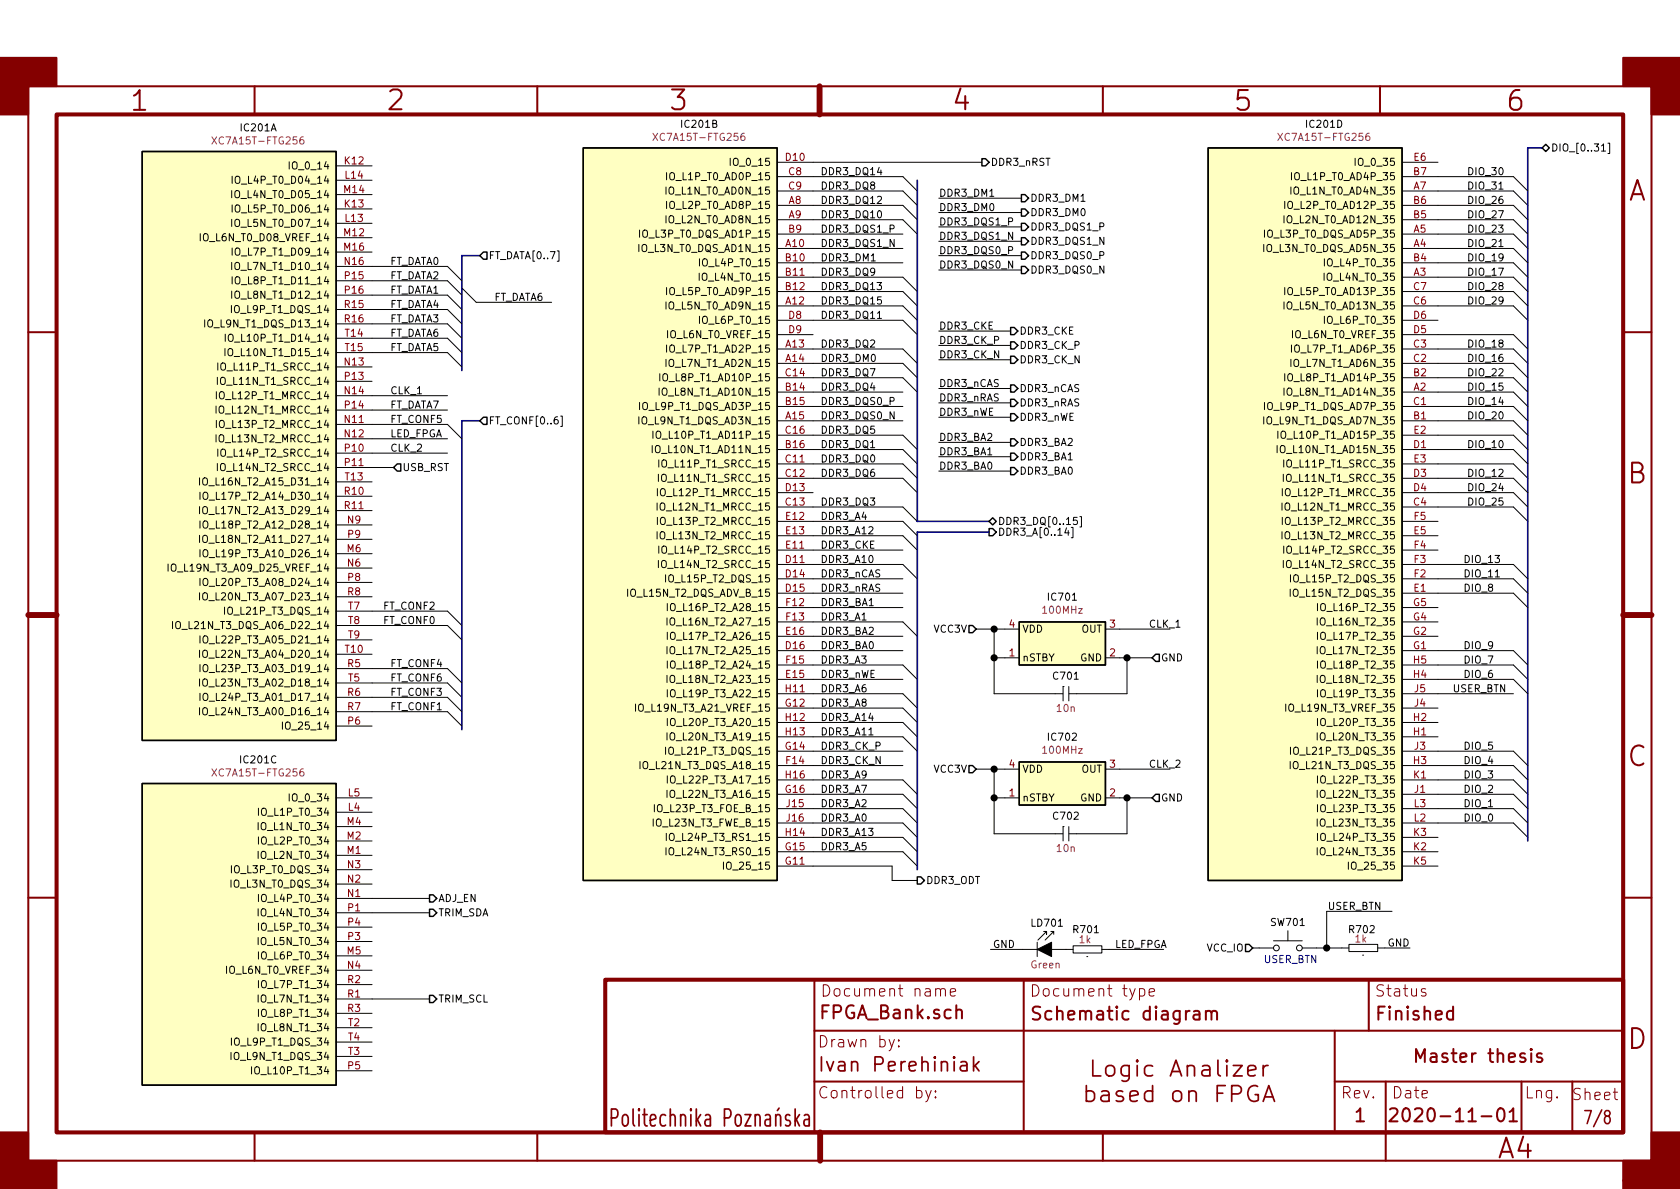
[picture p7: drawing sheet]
<svg xmlns="http://www.w3.org/2000/svg" width="297mm" height="210mm" viewBox="0 0 297 210" stroke-linecap="round" stroke-linejoin="round" font-family="sans-serif">
<g fill="none" stroke="#840000" stroke-width=".36">
<path d="M5 15.3h287v190h-287zM45 15.3v4.9M95 15.3v4.9M145 15.3v4.9M195 15.3v4.9M244 15.3v4.9M5 58.7h5M287 58.7h5M5 108.8h5M287 108.8h5M5 158.7h5M287 158.7h5"/>
<path d="M144 173.2v27M169.1 178.8a.57 .57 0 0 1 1 .1v1.2M181 173.2v27M211.1 178.9l.2-.1 .7 .1 .1 1.4M212.1 179.3l-.8 .1a.46 .46 0 0 0-.3 .5 .46 .46 0 0 0 .3 .4h.6l.2-.1M213.2 179a.57 .57 0 0 1 1 .1v1.2M213.2 178.8v1.5M214.2 179.1l.1-.2 .2-.1 .6 .1 .1 .2v1.2M242 173.2v9.1M256.9 178.9l-.6-.1-.5 .4 .1 .9 .4 .2 .6-.1M256.9 178v2.3M144 182.3h143"/>
<path d="M144 191.3h37M236 191.3h51M236 182.3v17.9M239.9 196.6l.6-.6v2.3M239.9 198.3h1.3M245 191.3v14M245.8 196.2l.3-.2h.5a.61 .61 0 0 1 .4 1l-1.4 1.3h1.5M250.4 187.8v-2.3l.7 1.6 .8-1.6v2.3M253 186.4l.2-.1 .7 .1 .1 1.4M254 186.8l-.8 .1a.46 .46 0 0 0-.3 .5 .46 .46 0 0 0 .3 .4l.8-.1M255.9 186.4l-.6-.1-.2 .1-.1 .2 .1 .3 .8 .2 .1 .2-.1 .4-.2 .1-.7-.1M256.6 186.3h.9"/>
<path d="M257 185.5v2l.1 .2 .4 .1M258.2 187l1.1-.2-.1-.4-.7-.1-.2 .1-.1 .2 .1 1.1 .2 .1 .7-.1M260.3 186.3v1.5M260.9 186.3a.59 .59 0 0 0-.6 .4M263.1 186.3h.9M263.5 185.5v2l.1 .2 .4 .1M264.8 186.5a.57 .57 0 0 1 1 .1v1.2M264.8 185.5v2.3M264.9 196.2a.56 .56 0 0 1 .6-.2 .56 .56 0 0 1 .4 .4 1.37 1.37 0 0 1-.4 1.9 .64 .64 0 0 1-.7-.5 1.96 1.96 0 0 1 .1-1.6zM266.8 187l1.1-.2-.1-.4-.7-.1-.2 .1-.1 .2 .1 1.1 .2 .1 .7-.1M266.9 196.6l.7-.6v2.3M266.9 198.3h1.3"/>
<path d="M269 191.3v8.9M269.6 186.4l-.5-.1-.2 .1-.1 .2 .1 .3 .7 .2 .1 .2-.1 .4-.2 .1-.6-.1M270.7 185.5l-.1 .1 .1 .1 .1-.1-.1-.1v.2M270.7 186.3v1.5M272.6 186.4l-.5-.1-.3 .1-.1 .2 .1 .3 .8 .2 .1 .2-.1 .4-.2 .1-.7-.1M278 191.3v8.9M45 200.2v5.1M95 200.2v5.1M145 200.2v5.1M195 200.2v5.1M287 208.8h5"/>
</g>
<path d="M10 20.2h277v180h-277zM107 173.2h180v27h-180z" fill="none" stroke="#840000" stroke-width=".71"/>
<path d="M144.9 15.3v4.9M5 108.8h5M287 108.8h5M145 200.2v5.1" fill="none" stroke="#840000" stroke-width="1"/>
<g fill="#840000" stroke="#840000" stroke-width=".36">
<path d="M0 10.2h10v5h-5v5h-5z"/>
<path d="M0 200.2h5v5.1h5v4.9h-10z"/>
<path d="M287 10.2h10v10h-5v-5h-5z"/>
<path d="M287 205.3h5v-5.1h5v10.1h-10z"/>
</g>
<g fill="none" stroke="#840000" stroke-width=".3">
<path d="M137.2 197.4l.2-.3h.3l.2 .2 .1 1.8M137.2 197.1v2M137.7 196l-.3 .4M139.6 197.3l-.4-.2a.54 .54 0 0 0-.3 .6 .54 .54 0 0 0 .5 .4 .55 .55 0 0 1 .4 .5 .55 .55 0 0 1-.4 .5h-.3l-.2-.1M140.6 196.1v3M140.8 198l.6 1.1M141.4 197.1l-.8 1.1M142.2 197.3l.2-.2h.4l.2 .2 .1 1.8M143.1 197.8l-.2 .2h-.5a.7 .7 0 0 0 0 1.1h.5l.2-.1M169.9 187.8l.2-.1 .7 .1 .2 .3v1.3M171 188.3l-.9 .1a.48 .48 0 0 0-.3 .5 .48 .48 0 0 0 .3 .5l.9-.2M172.1 186.9v2.5"/>
<path d="M172.4 188.4l.7 1M173.1 187.7l-1 1M192.1 193a.97 .97 0 0 1 1.4 .4v.8l-.1 .3a1.04 1.04 0 0 1-1.3 .1M192.1 192v2.8M193.2 187.5v2.8h1.4M194.8 193l.3-.1 .8 .1 .2 .3v1.5M195.7 188.7a.84 .84 0 0 1 1.4 .2v.8a.83 .83 0 0 1-.8 .6 .83 .83 0 0 1-.8-.6v-.8zM196.1 193.6l-1 .1a.55 .55 0 0 0-.3 .9l.3 .2 1-.2M198.5 193l-.7-.1-.3 .1-.1 .3 .1 .4 1 .3 .2 .2-.2 .4-.3 .2-.8-.2M199.6 188.4v2.3a.81 .81 0 0 1-1.2 .4M199.6 188.5l-.8-.1-.3 .1-.3 .4v.8l.3 .4 .3 .2 .8-.2M199.8 193.8l1.4-.2-.1-.6-.9-.1-.3 .1-.1 .3v1.1l.1 .2 .3 .2 .9-.2"/>
<path d="M201.1 187.5l-.2 .1 .2 .2 .1-.2-.1-.1v.3M201.1 188.4v1.9M203.8 188.5l-.9-.1-.3 .1-.2 .4v.8l.2 .4 .3 .2 .9-.2M203.8 193l-.9-.1-.3 .1-.2 .4v.8l.2 .4 .3 .2 .9-.2M203.8 192v2.8M206.9 190.3l1-2.8 1 2.8M207.2 189.5h1.4M207.5 193.2a.84 .84 0 0 1 1.4 .2v.8a.81 .81 0 0 1-.8 .6 .81 .81 0 0 1-.7-.6v-.8zM209.9 188.7a.77 .77 0 0 1 1.3 .1v1.5M209.9 188.4v1.9M210.2 193.2a.79 .79 0 0 1 1.3 .1v1.5M210.2 192.9v1.9"/>
<path d="M212.6 188.5l.3-.1 .9 .1 .1 .3v1.5M213.9 189.1l-.3 .1h-.7a.57 .57 0 0 0-.3 .9l.3 .2h.7l.3-.2M215.2 193.3h1M215.3 187.5v2.4l.2 .2 .3 .2M216.6 192h-1.4v2.8M216.9 187.5l-.1 .1 .1 .2 .2-.2-.2-.1v.3M216.9 188.4v1.9M217.8 193.4h1.1a.76 .76 0 0 0 .6-.7 .76 .76 0 0 0-.6-.7h-1.1v2.8M218.1 188.4h1.5l-1.5 1.9h1.5M220.6 189.4l1.4-.3-.1-.6-.8-.1-.3 .1-.2 .3v1.1l.2 .2 .3 .2 .8-.2M222.4 192.1a1.22 1.22 0 0 0-1.4 .2 1.22 1.22 0 0 0-.4 1.3 1.13 1.13 0 0 0 .6 1.1 1.13 1.13 0 0 0 1.3-.2v-.9h-.6M223.3 194.8l1-2.8 1 2.8"/>
<path d="M223.3 188.4v1.9M223.6 194h1.4M224.2 188.4a.74 .74 0 0 0-.9 .5"/>
</g>
<g fill="none" stroke="#840000" stroke-width=".18">
<path d="M166.3 175.1l.3-.3 .5 .1 .1 1.2M168 175.5l1-.2-.1-.4-.6-.1-.3 .3 .1 .9 .2 .1 .6-.1M201.5 174.9a.71 .71 0 0 1 .8 .1v1a.67 .67 0 0 1-.8 0M203.2 175.5l.9-.2-.1-.4-.5-.1-.3 .3 .1 .9 .2 .1 .5-.1M252.1 174.9a.49 .49 0 0 0-.8 .2l.1 .3 .5 .1 .2 .3v.2l-.2 .1-.6-.1M158.1 183.8l-.6 1.8-.3 .2M158.9 185h.1l-.1 .1v-.1v.1M158.9 183.9l.1 .1-.1 .1v-.2v.2M162.1 192.9a.68 .68 0 0 1 .8 .1l.1 .2-.1 .8-.3 .2-.5-.1M163.7 192.8l.5 1.4M164.6 192.8l-.6 1.8-.3 .2M165.4 194l.1 .1-.1 .1-.1-.1 .1-.1v.2"/>
<path d="M165.4 192.9l.1 .1-.1 .1-.1-.1 .1-.1v.2"/>
</g>
<g fill="#ffffc2" stroke="#ffffc2" stroke-width=".18">
<path d="M25.1 138.6h34.3v53.3h-34.3z"/>
<path d="M180.2 134.7h15.3v7.7h-15.3z"/>
<path d="M213.6 26.2h34.3v129.5h-34.3z"/>
<path d="M103.1 26.2h34.3v129.5h-34.3z"/>
<path d="M180.2 110h15.3v7.6h-15.3z"/>
<path d="M25.1 26.8h34.3v104.1h-34.3z"/>
</g>
<g fill="none" stroke="#000" stroke-width=".25">
<path d="M25.1 26.8h34.3v104.1h-34.3zM103.1 26.2h34.3v129.5h-34.3zM173.6 28.1h.6l.7 .6-.7 .6h-.6zM180.6 34.4h.6l.7 .6-.7 .7h-.6zM180.6 37h.6l.7 .6-.7 .6h-.6zM180.6 39.5h.6l.7 .6-.7 .7h-.6zM213.6 26.2h34.3v129.5h-34.3zM272.7 26.2l.6-.7 .6 .7-.6 .6zM85.5 44.6h.6v1.2h-.6l-.7-.6zM178.7 57.9h.6l.7 .6-.7 .7h-.6zM180.6 47.1h.6l.7 .6-.7 .7h-.6zM180.6 44.6h.6l.7 .6-.7 .6h-.6z"/>
<path d="M180.6 42h.6l.7 .7-.7 .6h-.6zM85.5 73.8h.6v1.3h-.6l-.7-.7zM178.7 60.4h.6l.7 .7-.7 .6h-.6zM178.7 77.6h.6l.7 .6-.7 .7h-.6zM178.7 63h.6l.7 .6-.7 .7h-.6zM178.7 70.6h.6l.7 .6-.7 .7h-.6zM178.7 68.1h.6l.7 .6-.7 .6h-.6zM178.7 73.1h.6l.7 .7-.7 .6h-.6zM69.6 82.7l.6-.7h.7v1.3h-.7zM174.9 92.2l.6-.6 .6 .6-.6 .6zM174.9 93.5h.6l.6 .6-.6 .6h-.6zM178.7 82.7h.6l.7 .6-.7 .6h-.6z"/>
<path d="M178.7 80.1h.6l.7 .7-.7 .6h-.6zM171.3 110.6h.7l.6 .6-.6 .7h-.7zM180.2 110h15.3v7.6h-15.3zM204.3 115.7h.7v1.3h-.7l-.6-.7zM25.1 138.6h34.3v53.3h-34.3zM171.3 135.4h.7l.6 .6-.6 .6h-.7zM180.2 134.7h15.3v7.7h-15.3zM75.9 158.2h.7l.6 .7-.6 .6h-.7zM162.2 155.1h.6l.6 .6-.6 .6h-.6zM204.3 140.5h.7v1.2h-.7l-.6-.6zM75.9 176h.7l.6 .7-.6 .6h-.7zM75.9 160.8h.7l.6 .6-.6 .6h-.7z"/>
<path d="M220.2 167h.7l.6 .6-.6 .7h-.7z"/>
</g>
<g fill="none" stroke="#000" stroke-width=".18">
<path d="M41 33.7v1.3M41 38.8v1.3M41 31.2v1.2M41 36.2v1.3M41.6 39l.1-.1a.42 .42 0 0 1 .6 .1 .88 .88 0 0 1-.2 1.1l-.4-.1a1.07 1.07 0 0 1-.1-1zM41.6 33.9l.1-.1a.42 .42 0 0 1 .6 .1 .88 .88 0 0 1-.2 1.1l-.4-.1a1.07 1.07 0 0 1-.1-1zM41.6 36.4a.45 .45 0 0 1 .8 0 .88 .88 0 0 1-.3 1.1h-.3a1.07 1.07 0 0 1-.2-1.1zM41.6 31.3a.45 .45 0 0 1 .8 0 .88 .88 0 0 1-.3 1.1h-.3a1.07 1.07 0 0 1-.2-1.1zM51.1 28.6v1.3M59.4 29.3h6.4M59.4 37h6.4M59.4 39.5h6.4"/>
<path d="M59.4 31.9h6.4M59.4 34.4h6.4M117.8 33.1v1.2M117.8 38.1v1.3M117.9 30.5v1.3M117.9 35.6v1.3M129.1 28v1.3M137.4 33.8h22.2l2.6 2.5M137.4 38.9h22.2l2.6 2.5M137.4 36.3h22.2l2.6 2.6M137.4 31.2h22.2l2.6 2.6M137.4 28.7h36.2"/>
<path d="M166 35h14.6M166 37.6h14.6M227 38.1v1.3M227.2 35.6v1.3M228.2 33.1v1.2M228.3 30.5v1.3M239.6 28v1.3M247.9 33.8h19.7l2.5 2.5M247.9 38.9h19.7l2.5 2.5M247.9 36.3h19.7l2.5 2.6M247.9 31.2h19.7l2.5 2.6M247.9 28.7h6.4"/>
<path d="M265 33.4h.8M283.2 26.7h.7M284.3 25.3h.3v1.8h-.3M35.4 41.3v1.3M36.2 56.6v1.2M39.8 59.1v1.3M40.4 59.3l.3-.2a.45 .45 0 0 1 .5 .4v.4l-.2 .4h-.4a.92 .92 0 0 1-.2-1zM40.9 54v1.3M41 46.4v1.3M41 51.5v1.3M41 43.9v1.2M41 48.9v1.3"/>
<path d="M41.6 46.6l.1-.1a.42 .42 0 0 1 .6 .1 .88 .88 0 0 1-.2 1.1l-.4-.1a1.07 1.07 0 0 1-.1-1zM41.6 51.7l.1-.1a.42 .42 0 0 1 .6 .1 .88 .88 0 0 1-.2 1.1l-.4-.1a1.07 1.07 0 0 1-.1-1zM41.6 44a.45 .45 0 0 1 .8 0 .88 .88 0 0 1-.3 1.1h-.3a1.07 1.07 0 0 1-.2-1.1zM41.6 49.1a.45 .45 0 0 1 .8 0 .88 .88 0 0 1-.3 1.1h-.3a1.07 1.07 0 0 1-.2-1.1zM59.4 42h6.4M59.4 44.6h6.4M59.4 47.1h19.7l2.6 2.6M59.4 49.7h19.7l2.6 2.5M59.4 52.2h19.7l2.6 2.5M59.4 54.7h19.7l2.6 2.6M59.4 57.3h19.7l2.6 2.5M59.4 59.8h19.7l2.6 2.6"/>
<path d="M81.7 50.9l2.5 2.6h13.3M98.5 44.4h.3v1.8h-.3M113 43.2v1.3M113.1 40.7v1.3M117.8 53.4v1.3M117.9 50.8v1.3M118 58.5v1.2M123.6 48.3v1.3M123.7 45.8v1.2M123.7 55.9v1.3M137.4 49h22.2l2.6 2.6M137.4 43.9h22.2"/>
<path d="M137.4 41.4h22.2M137.4 46.5h22.2M137.4 54.1h22.2l2.6 2.5M137.4 51.6h22.2l2.6 2.5M137.4 59.2h6.4M137.4 56.6h22.2l2.6 2.6M155.1 56.3h.8M166 58.5h12.7M166 47.7h14.6M166 45.2h14.6M166 42.7h14.6M166 40.1h14.6"/>
<path d="M223.4 43.2v1.3M223.6 40.7v1.3M227 53.4v1.3M227.2 50.8v1.3M228.5 58.5v1.2M234.1 48.3v1.3M234.2 45.8v1.2M234.2 55.9v1.3M247.9 49h19.7l2.5 2.6M247.9 43.9h19.7l2.5 2.6M247.9 41.4h19.7l2.5 2.5M247.9 46.5h19.7l2.5 2.5"/>
<path d="M247.9 54.1h19.7l2.5 2.5M247.9 51.6h19.7l2.5 2.5M247.9 59.2h19.7l2.5 2.5M247.9 56.6h6.4M265 43.6h.8M38.2 71.8v1.3M38.2 76.9v1.3M38.3 69.3v1.2M38.3 74.3v1.3M38.4 66.7v1.3M38.5 64.2v1.3M38.5 79.4v1.3"/>
<path d="M39.8 61.6v1.3M40.4 61.8a.45 .45 0 0 1 .7 0 .88 .88 0 0 1-.3 1.1h-.3a1.07 1.07 0 0 1-.1-1.1zM59.4 75.1h19.7l2.6 2.5M59.4 77.6h19.7M59.4 64.9h6.4M59.4 70h19.7M59.4 67.4h6.4M59.4 72.5h19.7M59.4 62.4h19.7l2.6 2.5M99.1 73.6h.3v1.8h-.3M113 73.7v1.3M113.1 71.2v1.2"/>
<path d="M115.3 78.8v1.3M115.4 76.2v1.3M115.9 79a.45 .45 0 0 1 .8 0 .88 .88 0 0 1-.3 1.1l-.3-.1a1.07 1.07 0 0 1-.2-1zM116.1 76.4l.2-.2a.45 .45 0 0 1 .5 .5v.4l-.1 .4h-.5a1.07 1.07 0 0 1-.1-1.1zM116.5 68.6v1.3M116.7 66.1v1.3M117.8 63.5v1.3M117.9 61v1.3M137.4 69.3h22.2M137.4 74.4h22.2M137.4 66.8h22.2l2.6 2.5M137.4 71.9h22.2"/>
<path d="M137.4 64.3h22.2l2.6 2.5M137.4 61.7h22.2l2.6 2.6M137.4 79.5h22.2l2.6 2.5M137.4 77h22.2l2.6 2.5M166 68.7h12.7M166 71.2h12.7M166 73.8h12.7M166 78.2h12.7M166 63.6h12.7M166 61.1h12.7M223.4 73.7v1.3M223.6 71.2v1.2"/>
<path d="M225.8 78.8v1.3M225.9 76.2v1.3M226.4 79a.45 .45 0 0 1 .8 0 .88 .88 0 0 1-.3 1.1l-.4-.1a1.07 1.07 0 0 1-.1-1zM226.5 76.4l.3-.2a.45 .45 0 0 1 .5 .5v.4l-.1 .4h-.5a1.07 1.07 0 0 1-.2-1.1zM227 68.6v1.3M227.2 66.1v1.3M228.2 63.5v1.3M228.3 61v1.3M247.9 69.3h19.7l2.5 2.6M247.9 74.4h19.7l2.5 2.6M247.9 66.8h19.7l2.5 2.5M247.9 71.9h19.7l2.5 2.5"/>
<path d="M247.9 64.3h19.7l2.5 2.5M247.9 61.7h19.7l2.5 2.6M247.9 79.5h19.7l2.5 2.5M247.9 77h19.7l2.5 2.5M29.7 99.7v1.3M30.3 99.9a.45 .45 0 0 1 .8 0 .88 .88 0 0 1-.3 1.1h-.3a1.07 1.07 0 0 1-.2-1.1zM35.3 84.5v1.3M35.3 89.6v1.3M35.3 94.7v1.2M35.4 87v1.3M35.4 92.1v1.3M35.4 97.2v1.3"/>
<path d="M35.9 94.8a.45 .45 0 0 1 .7 0 .88 .88 0 0 1-.2 1.1h-.4a1.07 1.07 0 0 1-.1-1.1zM35.9 89.8a.45 .45 0 0 1 .7 0 .88 .88 0 0 1-.2 1.1l-.4-.1a1.07 1.07 0 0 1-.1-1zM35.9 84.7a.45 .45 0 0 1 .7 0 .88 .88 0 0 1-.2 1.1l-.4-.1a1.07 1.07 0 0 1-.1-1zM36 97.4l.2-.2a.47 .47 0 0 1 .6 .4l-.1 .7-.3 .2-.3-.1a1 1 0 0 1-.1-1zM36 92.3l.2-.2a.47 .47 0 0 1 .6 .5l-.1 .6-.3 .2-.3-.1a1 1 0 0 1-.1-1zM36 87.2l.2-.2a.47 .47 0 0 1 .6 .5l-.1 .6-.3 .2h-.3a1 1 0 0 1-.1-1.1zM38.4 82v1.2M59.4 97.9h6.4M59.4 92.8h6.4M59.4 80.1h19.7M59.4 82.7h10.2M59.4 95.4h6.4"/>
<path d="M59.4 87.8h6.4M59.4 90.3h6.4M59.4 85.2h6.4M116.2 88.9v1.3M116.2 94v1.3M116.2 86.4v1.3M116.2 91.5v1.3M116.4 83.9v1.2M116.4 99.1v1.3M116.5 81.3v1.3M116.5 96.6v1.2M137.4 89.7h22.2l2.6 2.5"/>
<path d="M137.4 84.6h22.2l2.6 2.5M137.4 87.1h6.4M137.4 82h22.2l2.6 2.6M137.4 94.7h22.2l2.6 2.6M137.4 99.8h22.2l2.6 2.6M137.4 97.3h22.2M137.4 92.2h22.2l2.6 2.5M166 83.3h12.7M166 80.8h12.7M188.6 93.3l-.3 .9h.8M188.9 93.8v.9M189.4 93.3h.3v1.8h-.3"/>
<path d="M190.4 91.5h-.6v.6l.1-.1 .5 .1v.5l-.2 .2-.4-.2M190.9 91.4h.3v1.8h-.3M226.7 88.9v1.3M226.7 94v1.3M226.7 86.4v1.3M226.7 91.5v1.3M226.9 83.9v1.2M226.9 99.1v1.3M227 81.3v1.3M227 96.6v1.2M247.9 89.7h19.7l2.5 2.5M247.9 84.6h19.7l2.5 2.5"/>
<path d="M247.9 87.1h19.7l2.5 2.6M247.9 82h19.7l2.5 2.6M247.9 94.7h6.4M247.9 99.8h19.7l2.5 2.6M247.9 97.3h6.4M247.9 92.2h6.4M30.5 109.9v1.3M31.1 110.1a.45 .45 0 0 1 .8 0 .88 .88 0 0 1-.3 1.1l-.4-.1a1.07 1.07 0 0 1-.1-1zM35.3 104.8v1.3M35.3 115v1.3M35.4 102.3v1.3M35.4 112.4v1.3"/>
<path d="M35.4 117.5v1.3M35.9 105a.45 .45 0 0 1 .7 0 .88 .88 0 0 1-.2 1.1l-.4-.1a1.07 1.07 0 0 1-.1-1zM35.9 115.2a.45 .45 0 0 1 .7 0 .88 .88 0 0 1-.2 1.1l-.4-.1a1.07 1.07 0 0 1-.1-1zM36 102.5l.2-.2a.47 .47 0 0 1 .6 .4l-.1 .7-.3 .2-.3-.1a1 1 0 0 1-.1-1zM36 117.7l.2-.2a.47 .47 0 0 1 .6 .5l-.1 .6-.3 .2-.3-.1a1 1 0 0 1-.1-1zM36 112.6l.2-.2a.47 .47 0 0 1 .6 .5l-.1 .6-.3 .2h-.3a1 1 0 0 1-.1-1.1zM39.7 107.4v1.2M59.4 100.5h6.4M59.4 103h6.4M59.4 118.2h19.7l2.6 2.6M59.4 105.5h6.4M59.4 115.7h6.4"/>
<path d="M59.4 108.1h19.7l2.6 2.5M59.4 110.6h19.7l2.6 2.6M59.4 113.2h6.4M117.7 101.6v1.3M117.9 109.3v1.2M117.9 114.3v1.3M117.9 119.4v1.3M118 106.7v1.3M118 111.8v1.3M118 116.9v1.3M118.5 114.5a.45 .45 0 0 1 .8 0 .92 .92 0 0 1-.3 1.1h-.4a1.07 1.07 0 0 1-.1-1.1zM118.5 119.6a.45 .45 0 0 1 .8 0 .92 .92 0 0 1-.3 1.1l-.4-.1a1.07 1.07 0 0 1-.1-1z"/>
<path d="M118.5 109.4a.45 .45 0 0 1 .8 0 .92 .92 0 0 1-.3 1.1h-.4a1.07 1.07 0 0 1-.1-1.1zM118.6 112l.2-.2a.45 .45 0 0 1 .6 .4v.4l-.2 .4h-.5a1.07 1.07 0 0 1-.1-1zM118.6 106.9l.2-.2a.45 .45 0 0 1 .6 .5v.4l-.2 .3h-.5a1.07 1.07 0 0 1-.1-1zM118.6 117.1l.2-.2a.45 .45 0 0 1 .6 .4v.4l-.2 .4h-.5a1.07 1.07 0 0 1-.1-1zM137.4 104.9h22.2M137.4 102.4h22.2M137.4 115.1h22.2M137.4 112.5h22.2M137.4 110h22.2l2.6 2.5M137.4 107.4h22.2M137.4 117.6h22.2l2.6 2.5M172.6 111.2h7.6"/>
<path d="M175.8 111.2v11.5h12.1M175.8 116.3h4.4M195.5 116.3h8.2M195.5 111.2h11.4M199.3 116.3v6.4h-10.3M228.1 104.2v1.3M228.2 101.6v1.3M232.9 109.3v1.2M232.9 114.3v1.3M232.9 119.4v1.3M232.9 106.7v1.3M232.9 111.8v1.3"/>
<path d="M232.9 116.9v1.3M247.9 104.9h19.7l2.5 2.5M247.9 102.4h19.7l2.5 2.5M247.9 115.1h19.7l2.5 2.5M247.9 112.5h6.4M247.9 110h6.4M247.9 107.4h6.4M247.9 117.6h19.7l2.5 2.5M264.4 102h.7M35.3 120.1v1.2M35.3 125.1v1.3M35.4 122.6v1.3"/>
<path d="M35.9 125.3a.45 .45 0 0 1 .7 0 .88 .88 0 0 1-.2 1.1h-.4a1.07 1.07 0 0 1-.1-1.1zM35.9 120.2a.45 .45 0 0 1 .7 0 .88 .88 0 0 1-.2 1.1h-.4a1.07 1.07 0 0 1-.1-1.1zM36 122.8l.2-.2a.47 .47 0 0 1 .6 .4l-.1 .7-.3 .2-.3-.1a1 1 0 0 1-.1-1zM49.9 127.7v1.3M59.4 128.4h6.4M59.4 123.3h19.7l2.6 2.6M59.4 125.9h19.7l2.6 2.5M59.4 120.8h19.7l2.6 2.5M112.4 124.5v1.3M113.2 134.7v1.2M113.7 134.8a.45 .45 0 0 1 .8 0 .88 .88 0 0 1-.3 1.1h-.3a1.07 1.07 0 0 1-.2-1.1zM117.7 132.1v1.3"/>
<path d="M117.9 129.6v1.3M117.9 139.7v1.3M118 122v1.2M118 127v1.3M118 137.2v1.3M118.5 139.9a.45 .45 0 0 1 .8 0 .92 .92 0 0 1-.3 1.1h-.4a1.07 1.07 0 0 1-.1-1.1zM118.5 129.8a.45 .45 0 0 1 .8 0 .92 .92 0 0 1-.3 1.1l-.4-.1a1.07 1.07 0 0 1-.1-1zM118.6 122.1l.2-.1a.45 .45 0 0 1 .6 .4v.4l-.2 .4h-.5a1.07 1.07 0 0 1-.1-1.1zM118.6 127.2l.2-.2a.45 .45 0 0 1 .6 .5v.4l-.2 .4h-.5a1.07 1.07 0 0 1-.1-1.1zM118.6 137.4l.2-.2a.45 .45 0 0 1 .6 .4v.4l-.2 .4h-.5a1.07 1.07 0 0 1-.1-1zM137.4 130.3h22.2l2.6 2.5M137.4 127.8h22.2l2.6 2.5"/>
<path d="M137.4 135.4h22.2M137.4 120.1h22.2M137.4 132.8h22.2M137.4 125.2h22.2l2.6 2.6M137.4 122.7h22.2l2.6 2.5M137.4 137.9h22.2l2.6 2.6M153.6 130h.8M172.6 136h7.6M175.8 136v11.4h12.1M188 121.4h.1M188 121.4v2.5M189 121.4v2.5"/>
<path d="M195.5 136h11.4M227.3 124.5v1.3M228.1 134.7v1.2M228.2 132.1v1.3M232.9 129.6v1.3M232.9 139.7v1.3M232.9 122v1.2M232.9 127v1.3M232.9 137.2v1.3M247.9 130.3h6.4M247.9 127.8h6.4M247.9 135.4h19.7l2.5 2.5"/>
<path d="M247.9 120.1h19.7l2.5 2.6M247.9 132.8h19.7l2.5 2.6M247.9 125.2h6.4M247.9 122.7h19.7M247.9 137.9h19.7l2.5 2.6M40.8 155.6v1.3M40.9 153.1v1.3M45.6 145.5v1.2M45.6 150.5v1.3M45.7 142.9v1.3M45.7 148v1.3M45.7 158.2v1.2"/>
<path d="M51.1 140.4v1.3M59.4 143.6h6.4M59.4 141.1h6.4M59.4 151.3h6.4M59.4 148.7h6.4M59.4 146.2h6.4M59.4 158.9h16.5M59.4 156.3h6.4M59.4 153.8h6.4M115.5 144.8v1.3M115.7 142.3v1.3M117.8 149.9v1.3"/>
<path d="M117.8 147.4v1.2M118.3 150.1a.45 .45 0 0 1 .8 0 .88 .88 0 0 1-.3 1.1l-.3-.1a1.07 1.07 0 0 1-.2-1zM118.4 147.5l.2-.1a.45 .45 0 0 1 .6 .4v.4l-.2 .4h-.5a.92 .92 0 0 1-.1-1.1zM127.9 152.4v1.3M137.4 140.5h22.2l2.6 2.5M137.4 150.6h22.2l2.6 2.6M137.4 148.1h22.2l2.6 2.5M137.4 153.2h20.3v2.5h4.5M137.4 145.5h22.2l2.6 2.6M137.4 143h22.2l2.6 2.5M175.8 141.1h4.4M188 146.2h.1"/>
<path d="M188 146.2v2.5M189 146.2v2.5M195.5 141.1h8.2M199.3 141.1v6.3h-10.3M232.9 144.8v1.3M232.9 149.9v1.3M232.9 142.3v1.3M232.9 147.4v1.2M238.4 152.4v1.3M247.9 140.5h19.7l2.5 2.5M247.9 150.6h6.4M247.9 148.1h6.4"/>
<path d="M247.9 153.2h6.4M247.9 145.5h19.7l2.5 2.6M247.9 143h19.7l2.5 2.5M40.1 170.9v1.2M45.6 160.7v1.3M45.6 165.8v1.3M45.6 175.9v1.3M45.7 163.2v1.3M45.7 168.3v1.3M45.7 173.4v1.3M45.7 178.5v1.3M59.4 169h6.4"/>
<path d="M59.4 171.6h6.4M59.4 161.4h16.5M59.4 166.5h6.4M59.4 164h6.4M59.4 176.7h16.5M59.4 174.1h6.4M59.4 179.2h6.4M175.1 167.9h8.3M183.4 166.6v2.6M184.5 164.7h.5v.5v-.5l-1.5 1.5M185.8 164.7h.5M185.9 167.9h3.8"/>
<path d="M186.3 165.2v-.5l-1.5 1.5M189.7 167.3h5.1v1.2h-5.1zM192.2 169.2h.1M194.8 167.9h10.9M221.5 167.6h3.7M225.2 166.4h5.1M227.7 164.6v1.8M230.3 167.6h8.2M238.5 167h5.1v1.3h-5.1zM240.9 168.9h.1M243.6 167.6h5.7M246.1 161.2h-11.5v6.4"/>
<path d="M40.8 186.1v1.3M40.9 183.6v1.2M44.5 188.6v1.3M45.6 181v1.3M59.4 189.4h6.4M59.4 181.7h6.4M59.4 186.8h6.4M59.4 184.3h6.4"/>
<circle cx="225.7" cy="167.6" r=".51"/>
<circle cx="229.7" cy="167.6" r=".51"/>
</g>
<path d="M37.5 24.2l.8 1.3M38.3 24.2l-.8 1.3M53.6 24.2l-.4 .1-.2 .5 .1 .5 .2 .2 .3-.1 .1-.2-.1-.4-.3-.1-.3 .2M115.4 23.6l.9 1.2M116.3 23.6l-.9 1.2M131.6 23.6l-.4 .1-.2 .4v.6l.2 .1h.4l.1-.2-.1-.5-.4-.1-.2 .3M225.9 23.6l.9 1.2M226.8 23.6l-.9 1.2M242.1 23.6l-.4 .1-.2 .4v.6l.2 .1h.4l.1-.2-.1-.5-.4-.1-.2 .3M37.5 136l.8 1.2M38.3 136l-.8 1.2M53.6 136l-.4 .1-.2 .4 .1 .6 .2 .1h.3l.1-.2-.1-.5-.3-.1-.3 .3" fill="none" stroke="#840084" stroke-width=".18"/>
<path d="M183.4 167.9l2.5-1.3v2.6z" fill="#000" stroke="#000" stroke-width=".18"/>
<path d="M162.2 31.9v60.3h12.7M272.7 26.2h-2.6v122.5M84.8 45.2h-3.1v20.3M84.8 74.4h-3.1v54.6M174.9 94.1h-12.7v59.7" fill="none" stroke="#00f" stroke-width=".3"/>
<g fill="#000" stroke="#000" stroke-width=".25">
<circle cx="175.8" cy="116.3" r=".51"/>
<circle cx="175.8" cy="111.2" r=".51"/>
<circle cx="199.3" cy="116.3" r=".51"/>
<circle cx="175.8" cy="136" r=".51"/>
<circle cx="175.8" cy="141.1" r=".51"/>
<circle cx="199.3" cy="141.1" r=".51"/>
<circle cx="234.6" cy="167.6" r=".51"/>
</g>
<g font-size="4.9" fill="#840000">
<text x="23.3" y="19.6">1</text>
<text x="68.7" y="19.5">2</text>
<text x="118.6" y="19.5">3</text>
<text x="168.7" y="19.5">4</text>
<text x="218.5" y="19.6">5</text>
<text x="266.6" y="19.6">6</text>
<text x="287.8" y="35.5">A</text>
<text x="287.8" y="85.5">B</text>
<text x="287.8" y="135.5">C</text>
<text x="287.8" y="185.5">D</text>
<text x="264.9" y="204.8">A4</text>
</g>
<text font-size="4.2" fill="#840000" x="107.5" y="199.3">Politechnika Poznaska</text>
<text font-size="3.5" fill="#840000" x="144.5" y="189.5">Ivan Perehiniak</text>
<g font-size="3.2" fill="#840000">
<text x="144.7" y="180.2">FPGA_Bank.sch</text>
<text x="182" y="180.4">Schematic diagram</text>
<text x="243" y="180.4">Finished</text>
<text x="248.8" y="198.4">2020-11-01</text>
<text x="280.8" y="198.8">7/8</text>
</g>
<g font-size="2.8" fill="#840000">
<text x="145" y="176.2">Document name</text>
<text x="182" y="176.2">Document type</text>
<text x="243" y="176.2">Status</text>
<text x="144.5" y="185.2">Drawn by:</text>
<text x="144.5" y="194.3">Controlled by:</text>
<text x="237" y="194.3">Rev.</text>
<text x="246" y="194.3">Date</text>
<text x="269.5" y="194.3">Lng.</text>
<text x="277.8" y="194.6">Sheet</text>
</g>
<g font-size="1.8">
<text x="42.6" y="23.2">IC201A</text>
<text x="120.6" y="22.6">IC201B</text>
<text x="231.1" y="22.6">IC201D</text>
<text x="51.6" y="30">IO_0_14</text>
<text x="129.6" y="29.3">IO_0_15</text>
<text x="175.1" y="29.3">DDR3_nRST</text>
<text x="240.1" y="29.3">IO_0_35</text>
<text x="274.2" y="26.8">DIO_[0..31]</text>
<text x="42" y="35">IO_L4N_T0_D05_14</text>
<text x="42.1" y="32.5">IO_L4P_T0_D04_14</text>
<text x="118.4" y="34.4">IO_L1N_T0_AD0N_15</text>
<text x="118.6" y="31.9">IO_L1P_T0_AD0P_15</text>
<text x="145" y="33.5">DDR3_DQ8</text>
<text x="145" y="31">DDR3_DQ14</text>
<text x="166" y="34.8">DDR3_DM1</text>
<text x="182.1" y="35.7">DDR3_DM1</text>
<text x="228.9" y="34.4">IO_L1N_T0_AD4N_35</text>
<text x="229.1" y="31.9">IO_L1P_T0_AD4P_35</text>
<text x="259.3" y="33.5">DIO_31</text>
<text x="259.3" y="31">DIO_30</text>
<text x="42" y="40.1">IO_L5N_T0_D07_14</text>
<text x="42.1" y="37.6">IO_L5P_T0_D06_14</text>
<text x="118.4" y="39.5">IO_L2N_T0_AD8N_15</text>
<text x="118.6" y="37">IO_L2P_T0_AD8P_15</text>
<text x="145" y="41.1">DDR3_DQS1_P</text>
<text x="145" y="36.1">DDR3_DQ12</text>
<text x="145" y="38.6">DDR3_DQ10</text>
<text x="166" y="37.3">DDR3_DM0</text>
<text x="166" y="39.9">DDR3_DQS1_P</text>
<text x="182.1" y="38.2">DDR3_DM0</text>
<text x="182.1" y="40.8">DDR3_DQS1_P</text>
<text x="227.9" y="39.5">IO_L2N_T0_AD12N_35</text>
<text x="228.1" y="37">IO_L2P_T0_AD12P_35</text>
<text x="259.3" y="38.6">DIO_27</text>
<text x="259.3" y="36.1">DIO_26</text>
<text x="259.3" y="41.1">DIO_23</text>
<text x="36.3" y="42.7">IO_L6N_T0_D08_VREF_14</text>
<text x="42" y="47.7">IO_L7N_T1_D10_14</text>
<text x="42.1" y="45.2">IO_L7P_T1_D09_14</text>
<text x="69" y="46.9">FT_DATA0</text>
<text x="86.4" y="45.8">FT_DATA[0..7]</text>
<text x="113.6" y="44.6">IO_L3N_T0_DQS_AD1N_15</text>
<text x="113.8" y="42">IO_L3P_T0_DQS_AD1P_15</text>
<text x="124.3" y="47.1">IO_L4P_T0_15</text>
<text x="145" y="46.2">DDR3_DM1</text>
<text x="145" y="43.7">DDR3_DQS1_N</text>
<text x="166" y="42.4">DDR3_DQS1_N</text>
<text x="166" y="45">DDR3_DQS0_P</text>
<text x="166" y="47.5">DDR3_DQS0_N</text>
<text x="182.1" y="45.8">DDR3_DQS0_P</text>
<text x="182.1" y="43.3">DDR3_DQS1_N</text>
<text x="224.1" y="44.6">IO_L3N_T0_DQS_AD5N_35</text>
<text x="224.3" y="42">IO_L3P_T0_DQS_AD5P_35</text>
<text x="234.8" y="47.1">IO_L4P_T0_35</text>
<text x="259.3" y="43.7">DIO_21</text>
<text x="259.3" y="46.2">DIO_19</text>
<text x="42" y="52.8">IO_L8N_T1_D12_14</text>
<text x="42.1" y="50.3">IO_L8P_T1_D11_14</text>
<text x="69" y="49.4">FT_DATA2</text>
<text x="69" y="51.9">FT_DATA1</text>
<text x="87.4" y="53.2">FT_DATA6</text>
<text x="118.6" y="52.2">IO_L5P_T0_AD9P_15</text>
<text x="124.2" y="49.7">IO_L4N_T0_15</text>
<text x="145" y="48.8">DDR3_DQ9</text>
<text x="145" y="53.8">DDR3_DQ15</text>
<text x="145" y="51.3">DDR3_DQ13</text>
<text x="182.1" y="48.4">DDR3_DQS0_N</text>
<text x="228.1" y="52.2">IO_L5P_T0_AD13P_35</text>
<text x="234.7" y="49.7">IO_L4N_T0_35</text>
<text x="259.3" y="48.8">DIO_17</text>
<text x="259.3" y="53.8">DIO_29</text>
<text x="259.3" y="51.3">DIO_28</text>
<text x="37.2" y="57.9">IO_L9N_T1_DQS_D13_14</text>
<text x="41.5" y="55.4">IO_L9P_T1_DQS_14</text>
<text x="69" y="59.6">FT_DATA6</text>
<text x="69" y="54.5">FT_DATA4</text>
<text x="69" y="57">FT_DATA3</text>
<text x="118.4" y="54.7">IO_L5N_T0_AD9N_15</text>
<text x="118.5" y="59.8">IO_L6N_T0_VREF_15</text>
<text x="124.3" y="57.3">IO_L6P_T0_15</text>
<text x="145" y="56.4">DDR3_DQ11</text>
<text x="166" y="58.3">DDR3_CKE</text>
<text x="180.2" y="59.2">DDR3_CKE</text>
<text x="227.9" y="54.7">IO_L5N_T0_AD13N_35</text>
<text x="229" y="59.8">IO_L6N_T0_VREF_35</text>
<text x="234.8" y="57.3">IO_L6P_T0_35</text>
<text x="39.3" y="65.5">IO_L11P_T1_SRCC_14</text>
<text x="41" y="63">IO_L10N_T1_D15_14</text>
<text x="41.1" y="60.4">IO_L10P_T1_D14_14</text>
<text x="69" y="62.1">FT_DATA5</text>
<text x="118.4" y="64.9">IO_L7N_T1_AD2N_15</text>
<text x="118.6" y="62.4">IO_L7P_T1_AD2P_15</text>
<text x="145" y="61.5">DDR3_DQ2</text>
<text x="145" y="64">DDR3_DM0</text>
<text x="166" y="63.4">DDR3_CK_N</text>
<text x="166" y="60.8">DDR3_CK_P</text>
<text x="180.2" y="61.7">DDR3_CK_P</text>
<text x="180.2" y="64.3">DDR3_CK_N</text>
<text x="228.9" y="64.9">IO_L7N_T1_AD6N_35</text>
<text x="229.1" y="62.4">IO_L7P_T1_AD6P_35</text>
<text x="259.3" y="61.5">DIO_18</text>
<text x="259.3" y="64">DIO_16</text>
<text x="39.1" y="70.6">IO_L12P_T1_MRCC_14</text>
<text x="39.2" y="68.1">IO_L11N_T1_SRCC_14</text>
<text x="69" y="69.7">CLK_1</text>
<text x="117.4" y="70">IO_L8N_T1_AD10N_15</text>
<text x="117.6" y="67.4">IO_L8P_T1_AD10P_15</text>
<text x="145" y="69.1">DDR3_DQ4</text>
<text x="145" y="71.6">DDR3_DQS0_P</text>
<text x="145" y="66.5">DDR3_DQ7</text>
<text x="166" y="68.4">DDR3_nCAS</text>
<text x="166" y="71">DDR3_nRAS</text>
<text x="180.2" y="71.9">DDR3_nRAS</text>
<text x="180.2" y="69.3">DDR3_nCAS</text>
<text x="227.9" y="70">IO_L8N_T1_AD14N_35</text>
<text x="228.1" y="67.4">IO_L8P_T1_AD14P_35</text>
<text x="259.3" y="69.1">DIO_15</text>
<text x="259.3" y="71.6">DIO_14</text>
<text x="259.3" y="66.5">DIO_22</text>
<text x="39" y="73.1">IO_L12N_T1_MRCC_14</text>
<text x="39.1" y="75.7">IO_L13P_T2_MRCC_14</text>
<text x="69" y="74.8">FT_CONF5</text>
<text x="69" y="77.3">LED_FPGA</text>
<text x="69" y="72.3">FT_DATA7</text>
<text x="86.4" y="75.1">FT_CONF[0..6]</text>
<text x="113.6" y="75.1">IO_L9N_T1_DQS_AD3N_15</text>
<text x="113.8" y="72.5">IO_L9P_T1_DQS_AD3P_15</text>
<text x="116.6" y="77.6">IO_L10P_T1_AD11P_15</text>
<text x="145" y="74.2">DDR3_DQS0_N</text>
<text x="145" y="76.7">DDR3_DQ5</text>
<text x="166" y="78">DDR3_BA2</text>
<text x="166" y="73.5">DDR3_nWE</text>
<text x="180.2" y="74.4">DDR3_nWE</text>
<text x="224.1" y="75.1">IO_L9N_T1_DQS_AD7N_35</text>
<text x="224.3" y="72.5">IO_L9P_T1_DQS_AD7P_35</text>
<text x="227.1" y="77.6">IO_L10P_T1_AD15P_35</text>
<text x="259.3" y="74.2">DIO_20</text>
<text x="39" y="78.2">IO_L13N_T2_MRCC_14</text>
<text x="39.2" y="83.3">IO_L14N_T2_SRCC_14</text>
<text x="39.3" y="80.8">IO_L14P_T2_SRCC_14</text>
<text x="69" y="79.9">CLK_2</text>
<text x="71.1" y="83.3">USB_RST</text>
<text x="116.4" y="80.1">IO_L10N_T1_AD11N_15</text>
<text x="117.3" y="82.7">IO_L11P_T1_SRCC_15</text>
<text x="145" y="79.2">DDR3_DQ1</text>
<text x="145" y="81.8">DDR3_DQ0</text>
<text x="166" y="83.1">DDR3_BA0</text>
<text x="166" y="80.5">DDR3_BA1</text>
<text x="180.2" y="83.9">DDR3_BA0</text>
<text x="180.2" y="78.9">DDR3_BA2</text>
<text x="180.2" y="81.4">DDR3_BA1</text>
<text x="226.9" y="80.1">IO_L10N_T1_AD15N_35</text>
<text x="227.8" y="82.7">IO_L11P_T1_SRCC_35</text>
<text x="259.3" y="79.2">DIO_10</text>
<text x="36.8" y="85.8">IO_L16N_T2_A15_D31_14</text>
<text x="36.9" y="88.4">IO_L17P_T2_A14_D30_14</text>
<text x="117" y="87.8">IO_L12P_T1_MRCC_15</text>
<text x="117.2" y="85.2">IO_L11N_T1_SRCC_15</text>
<text x="145" y="89.4">DDR3_DQ3</text>
<text x="145" y="84.3">DDR3_DQ6</text>
<text x="227.5" y="87.8">IO_L12P_T1_MRCC_35</text>
<text x="227.7" y="85.2">IO_L11N_T1_SRCC_35</text>
<text x="259.3" y="84.3">DIO_12</text>
<text x="259.3" y="89.4">DIO_25</text>
<text x="259.3" y="86.9">DIO_24</text>
<text x="36.8" y="90.9">IO_L17N_T2_A13_D29_14</text>
<text x="36.9" y="93.5">IO_L18P_T2_A12_D28_14</text>
<text x="116.9" y="90.3">IO_L12N_T1_MRCC_15</text>
<text x="116.9" y="95.4">IO_L13N_T2_MRCC_15</text>
<text x="117" y="92.8">IO_L13P_T2_MRCC_15</text>
<text x="145" y="91.9">DDR3_A4</text>
<text x="145" y="94.5">DDR3_A12</text>
<text x="176.4" y="92.8">DDR3_DQ[0..15]</text>
<text x="176.4" y="94.7">DDR3_A[0..14]</text>
<text x="227.4" y="90.3">IO_L12N_T1_MRCC_35</text>
<text x="227.4" y="95.4">IO_L13N_T2_MRCC_35</text>
<text x="227.5" y="92.8">IO_L13P_T2_MRCC_35</text>
<text x="31.1" y="101.1">IO_L19N_T3_A09_D25_VREF_14</text>
<text x="36.8" y="96">IO_L18N_T2_A11_D27_14</text>
<text x="36.9" y="98.5">IO_L19P_T3_A10_D26_14</text>
<text x="117.2" y="100.5">IO_L14N_T2_SRCC_15</text>
<text x="117.3" y="97.9">IO_L14P_T2_SRCC_15</text>
<text x="145" y="99.6">DDR3_A10</text>
<text x="145" y="97">DDR3_CKE</text>
<text x="227.7" y="100.5">IO_L14N_T2_SRCC_35</text>
<text x="227.8" y="97.9">IO_L14P_T2_SRCC_35</text>
<text x="258.7" y="99.6">DIO_13</text>
<text x="36.8" y="106.2">IO_L20N_T3_A07_D23_14</text>
<text x="36.9" y="103.6">IO_L20P_T3_A08_D24_14</text>
<text x="67.7" y="107.8">FT_CONF2</text>
<text x="111.4" y="105.5">IO_L15N_T2_DQS_ADV_B_15</text>
<text x="118.5" y="103">IO_L15P_T2_DQS_15</text>
<text x="145" y="104.6">DDR3_nRAS</text>
<text x="145" y="102.1">DDR3_nCAS</text>
<text x="145" y="107.2">DDR3_BA1</text>
<text x="185.5" y="106.2">IC701</text>
<text x="228.9" y="105.5">IO_L15N_T2_DQS_35</text>
<text x="229" y="103">IO_L15P_T2_DQS_35</text>
<text x="258.7" y="104.6">DIO_8</text>
<text x="258.7" y="102.1">DIO_11</text>
<text x="32" y="111.2">IO_L21N_T3_DQS_A06_D22_14</text>
<text x="36.9" y="113.8">IO_L22P_T3_A05_D21_14</text>
<text x="40.5" y="108.7">IO_L21P_T3_DQS_14</text>
<text x="67.7" y="110.4">FT_CONF0</text>
<text x="119" y="110.6">IO_L16N_T2_A27_15</text>
<text x="119.1" y="113.2">IO_L17P_T2_A26_15</text>
<text x="119.1" y="108.1">IO_L16P_T2_A28_15</text>
<text x="145" y="109.7">DDR3_A1</text>
<text x="145" y="112.3">DDR3_BA2</text>
<text x="165.2" y="111.9">VCC3V</text>
<text x="180.7" y="111.9">VDD</text>
<text x="191.2" y="111.9">OUT</text>
<text x="203.1" y="111">CLK_1</text>
<text x="233.7" y="110.6">IO_L16N_T2_35</text>
<text x="233.8" y="113.2">IO_L17P_T2_35</text>
<text x="233.8" y="108.1">IO_L16P_T2_35</text>
<text x="36.8" y="116.3">IO_L22N_T3_A04_D20_14</text>
<text x="36.9" y="118.9">IO_L23P_T3_A03_D19_14</text>
<text x="69" y="118">FT_CONF4</text>
<text x="119" y="115.7">IO_L17N_T2_A25_15</text>
<text x="119.1" y="118.2">IO_L18P_T2_A24_15</text>
<text x="145" y="117.3">DDR3_A3</text>
<text x="145" y="114.8">DDR3_BA0</text>
<text x="145" y="119.9">DDR3_nWE</text>
<text x="180.7" y="117">nSTBY</text>
<text x="191" y="117">GND</text>
<text x="205.2" y="117">GND</text>
<text x="233.7" y="115.7">IO_L17N_T2_35</text>
<text x="233.8" y="118.2">IO_L18P_T2_35</text>
<text x="258.7" y="119.9">DIO_6</text>
<text x="258.7" y="117.3">DIO_7</text>
<text x="258.7" y="114.8">DIO_9</text>
<text x="36.8" y="121.4">IO_L23N_T3_A02_D18_14</text>
<text x="36.9" y="123.9">IO_L24P_T3_A01_D17_14</text>
<text x="69" y="123.1">FT_CONF3</text>
<text x="69" y="125.6">FT_CONF1</text>
<text x="69" y="120.5">FT_CONF6</text>
<text x="113.3" y="125.9">IO_L19N_T3_A21_VREF_15</text>
<text x="119" y="120.8">IO_L18N_T2_A23_15</text>
<text x="119.1" y="123.3">IO_L19P_T3_A22_15</text>
<text x="145" y="125">DDR3_A8</text>
<text x="145" y="122.4">DDR3_A6</text>
<text x="186.4" y="120.2">C701</text>
<text x="228" y="125.9">IO_L19N_T3_VREF_35</text>
<text x="233.7" y="120.8">IO_L18N_T2_35</text>
<text x="233.8" y="123.3">IO_L19P_T3_35</text>
<text x="256.8" y="122.4">USER_BTN</text>
<text x="36.8" y="126.5">IO_L24N_T3_A00_D16_14</text>
<text x="50.6" y="129">IO_25_14</text>
<text x="119" y="130.9">IO_L20N_T3_A19_15</text>
<text x="119.1" y="128.4">IO_L20P_T3_A20_15</text>
<text x="145" y="127.5">DDR3_A14</text>
<text x="145" y="130">DDR3_A11</text>
<text x="185.5" y="131">IC702</text>
<text x="233.7" y="130.9">IO_L20N_T3_35</text>
<text x="233.8" y="128.4">IO_L20P_T3_35</text>
<text x="42.6" y="135">IC201C</text>
<text x="114.2" y="136">IO_L21N_T3_DQS_A18_15</text>
<text x="118.5" y="133.5">IO_L21P_T3_DQS_15</text>
<text x="145" y="137.7">DDR3_A9</text>
<text x="145" y="135.1">DDR3_CK_N</text>
<text x="145" y="132.6">DDR3_CK_P</text>
<text x="165.2" y="136.6">VCC3V</text>
<text x="180.7" y="136.6">VDD</text>
<text x="191.2" y="136.6">OUT</text>
<text x="203.1" y="135.8">CLK_2</text>
<text x="228.9" y="136">IO_L21N_T3_DQS_35</text>
<text x="229" y="133.5">IO_L21P_T3_DQS_35</text>
<text x="258.7" y="132.6">DIO_5</text>
<text x="258.7" y="137.7">DIO_3</text>
<text x="258.7" y="135.1">DIO_4</text>
<text x="51.6" y="141.7">IO_0_34</text>
<text x="116.4" y="143.6">IO_L23P_T3_FOE_B_15</text>
<text x="119" y="141.1">IO_L22N_T3_A16_15</text>
<text x="119.1" y="138.6">IO_L22P_T3_A17_15</text>
<text x="145" y="140.2">DDR3_A7</text>
<text x="145" y="142.7">DDR3_A2</text>
<text x="180.7" y="141.7">nSTBY</text>
<text x="191" y="141.7">GND</text>
<text x="205.2" y="141.7">GND</text>
<text x="233.7" y="141.1">IO_L22N_T3_35</text>
<text x="233.8" y="138.6">IO_L22P_T3_35</text>
<text x="233.8" y="143.6">IO_L23P_T3_35</text>
<text x="258.7" y="142.7">DIO_1</text>
<text x="258.7" y="140.2">DIO_2</text>
<text x="46.2" y="146.8">IO_L1N_T0_34</text>
<text x="46.3" y="144.3">IO_L1P_T0_34</text>
<text x="46.3" y="149.3">IO_L2P_T0_34</text>
<text x="116.1" y="146.2">IO_L23N_T3_FWE_B_15</text>
<text x="118.9" y="148.7">IO_L24P_T3_RS1_15</text>
<text x="145" y="147.8">DDR3_A13</text>
<text x="145" y="145.3">DDR3_A0</text>
<text x="186.4" y="145">C702</text>
<text x="233.7" y="146.2">IO_L23N_T3_35</text>
<text x="233.8" y="148.7">IO_L24P_T3_35</text>
<text x="258.7" y="145.3">DIO_0</text>
<text x="41.5" y="154.4">IO_L3P_T0_DQS_34</text>
<text x="46.2" y="151.9">IO_L2N_T0_34</text>
<text x="118.8" y="151.3">IO_L24N_T3_RS0_15</text>
<text x="128.6" y="153.8">IO_25_15</text>
<text x="145" y="150.4">DDR3_A5</text>
<text x="233.7" y="151.3">IO_L24N_T3_35</text>
<text x="239.1" y="153.8">IO_25_35</text>
<text x="41.4" y="157">IO_L3N_T0_DQS_34</text>
<text x="46.3" y="159.5">IO_L4P_T0_34</text>
<text x="77.5" y="159.5">ADJ_EN</text>
<text x="163.7" y="156.3">DDR3_ODT</text>
<text x="234.8" y="160.9">USER_BTN</text>
<text x="46.2" y="162">IO_L4N_T0_34</text>
<text x="46.2" y="167.1">IO_L5N_T0_34</text>
<text x="46.3" y="164.6">IO_L5P_T0_34</text>
<text x="77.5" y="162">TRIM_SDA</text>
<text x="175.5" y="167.6">GND</text>
<text x="182.5" y="163.9">LD701</text>
<text x="189.9" y="165">R701</text>
<text x="197.1" y="167.6">LED_FPGA</text>
<text x="224.8" y="163.7">SW701</text>
<text x="238.7" y="165">R702</text>
<text x="245.4" y="167.4">GND</text>
<text x="40.5" y="172.2">IO_L6N_T0_VREF_34</text>
<text x="46.3" y="169.7">IO_L6P_T0_34</text>
<text x="213.4" y="168.3">VCC_IO</text>
<text x="46.2" y="177.3">IO_L7N_T1_34</text>
<text x="46.3" y="174.7">IO_L7P_T1_34</text>
<text x="46.3" y="179.8">IO_L8P_T1_34</text>
<text x="77.5" y="177.3">TRIM_SCL</text>
<text x="41.5" y="184.9">IO_L9P_T1_DQS_34</text>
<text x="46.2" y="182.4">IO_L8N_T1_34</text>
<text x="41.4" y="187.4">IO_L9N_T1_DQS_34</text>
<text x="45.3" y="190">IO_L10P_T1_34</text>
</g>
<g font-size="1.8" fill="#840084">
<text x="38.2" y="25.5">XC7A15T-FTG256</text>
<text x="116.2" y="24.9">XC7A15T-FTG256</text>
<text x="226.7" y="24.9">XC7A15T-FTG256</text>
<text x="184.6" y="108.5">100MHz</text>
<text x="186.9" y="125.9">10n</text>
<text x="38.2" y="137.3">XC7A15T-FTG256</text>
<text x="184.6" y="133.3">100MHz</text>
<text x="186.9" y="150.7">10n</text>
<text x="190.9" y="166.8">1k</text>
<text x="239.6" y="166.7">1k</text>
<text x="182.3" y="171.2">Green</text>
</g>
<g font-size="1.8" fill="#840000">
<text x="61" y="29.1">K12</text>
<text x="139" y="28.4">D10</text>
<text x="250" y="28.4">E6</text>
<text x="60.9" y="34.2">M14</text>
<text x="61.1" y="31.6">L14</text>
<text x="139.5" y="31">C8</text>
<text x="139.5" y="33.5">C9</text>
<text x="250" y="33.5">A7</text>
<text x="250" y="31">B7</text>
<text x="60.9" y="41.8">M12</text>
<text x="61" y="36.7">K13</text>
<text x="61.1" y="39.2">L13</text>
<text x="139.5" y="36.1">A8</text>
<text x="139.5" y="38.6">A9</text>
<text x="139.5" y="41.1">B9</text>
<text x="250" y="41.1">A5</text>
<text x="250" y="38.6">B5</text>
<text x="250" y="36.1">B6</text>
<text x="60.9" y="44.3">M16</text>
<text x="61" y="46.9">N16</text>
<text x="139" y="43.7">A10</text>
<text x="139" y="46.2">B10</text>
<text x="250" y="43.7">A4</text>
<text x="250" y="46.2">B4</text>
<text x="61" y="49.4">P15</text>
<text x="61" y="51.9">P16</text>
<text x="139" y="53.8">A12</text>
<text x="139" y="48.8">B11</text>
<text x="139" y="51.3">B12</text>
<text x="250" y="48.8">A3</text>
<text x="250" y="53.8">C6</text>
<text x="250" y="51.3">C7</text>
<text x="61" y="54.5">R15</text>
<text x="61" y="57">R16</text>
<text x="61.1" y="59.6">T14</text>
<text x="139.5" y="56.4">D8</text>
<text x="139.5" y="58.9">D9</text>
<text x="250" y="58.9">D5</text>
<text x="250" y="56.4">D6</text>
<text x="61" y="64.6">N13</text>
<text x="61.1" y="62.1">T15</text>
<text x="139" y="61.5">A13</text>
<text x="139" y="64">A14</text>
<text x="250" y="64">C2</text>
<text x="250" y="61.5">C3</text>
<text x="61" y="69.7">N14</text>
<text x="61" y="67.2">P13</text>
<text x="139" y="69.1">B14</text>
<text x="139" y="71.6">B15</text>
<text x="139" y="66.5">C14</text>
<text x="250" y="69.1">A2</text>
<text x="250" y="66.5">B2</text>
<text x="250" y="71.6">C1</text>
<text x="61" y="74.8">N11</text>
<text x="61" y="77.3">N12</text>
<text x="61" y="72.3">P14</text>
<text x="139" y="74.2">A15</text>
<text x="139" y="76.7">C16</text>
<text x="250" y="74.2">B1</text>
<text x="250" y="76.7">E2</text>
<text x="61" y="79.9">P10</text>
<text x="61" y="82.4">P11</text>
<text x="139" y="79.2">B16</text>
<text x="139" y="81.8">C11</text>
<text x="250" y="79.2">D1</text>
<text x="250" y="81.8">E3</text>
<text x="61" y="87.5">R10</text>
<text x="61.1" y="85">T13</text>
<text x="139" y="84.3">C12</text>
<text x="139" y="89.4">C13</text>
<text x="139" y="86.9">D13</text>
<text x="250" y="89.4">C4</text>
<text x="250" y="84.3">D3</text>
<text x="250" y="86.9">D4</text>
<text x="61" y="90">R11</text>
<text x="61.5" y="92.6">N9</text>
<text x="61.5" y="95.1">P9</text>
<text x="139" y="91.9">E12</text>
<text x="139" y="94.5">E13</text>
<text x="250" y="94.5">E5</text>
<text x="250.1" y="91.9">F5</text>
<text x="61.4" y="97.7">M6</text>
<text x="61.5" y="100.2">N6</text>
<text x="139" y="99.6">D11</text>
<text x="139" y="97">E11</text>
<text x="250.1" y="99.6">F3</text>
<text x="250.1" y="97">F4</text>
<text x="61.5" y="105.3">R8</text>
<text x="61.5" y="102.7">P8</text>
<text x="61.6" y="107.8">T7</text>
<text x="139" y="102.1">D14</text>
<text x="139" y="104.6">D15</text>
<text x="139.1" y="107.2">F12</text>
<text x="249.9" y="107.2">G5</text>
<text x="250" y="104.6">E1</text>
<text x="250.1" y="102.1">F2</text>
<text x="61.6" y="110.4">T8</text>
<text x="61.6" y="112.9">T9</text>
<text x="139" y="112.3">E16</text>
<text x="139.1" y="109.7">F13</text>
<text x="178.5" y="111">4</text>
<text x="196.2" y="111">3</text>
<text x="249.9" y="112.3">G2</text>
<text x="249.9" y="109.7">G4</text>
<text x="61.1" y="115.4">T10</text>
<text x="61.5" y="118">R5</text>
<text x="139" y="114.8">D16</text>
<text x="139" y="119.9">E15</text>
<text x="139.1" y="117.3">F15</text>
<text x="178.5" y="116.1">1</text>
<text x="196.2" y="116.1">2</text>
<text x="249.9" y="114.8">G1</text>
<text x="250" y="119.9">H4</text>
<text x="250" y="117.3">H5</text>
<text x="61.5" y="123.1">R6</text>
<text x="61.5" y="125.6">R7</text>
<text x="61.6" y="120.5">T5</text>
<text x="138.9" y="125">G12</text>
<text x="139" y="122.4">H11</text>
<text x="250.1" y="125">J4</text>
<text x="250.1" y="122.4">J5</text>
<text x="61.5" y="128.1">P6</text>
<text x="139" y="127.5">H12</text>
<text x="139" y="130">H13</text>
<text x="250" y="130">H1</text>
<text x="250" y="127.5">H2</text>
<text x="138.9" y="132.6">G14</text>
<text x="139" y="137.7">H16</text>
<text x="139.1" y="135.1">F14</text>
<text x="178.5" y="135.8">4</text>
<text x="196.2" y="135.8">3</text>
<text x="250" y="135.1">H3</text>
<text x="250" y="137.7">K1</text>
<text x="250.1" y="132.6">J3</text>
<text x="61.6" y="143.4">L4</text>
<text x="61.6" y="140.8">L5</text>
<text x="138.9" y="140.2">G16</text>
<text x="139.1" y="142.7">J15</text>
<text x="178.5" y="140.8">1</text>
<text x="196.2" y="140.8">2</text>
<text x="250.1" y="142.7">L3</text>
<text x="250.1" y="140.2">J1</text>
<text x="61.4" y="148.5">M2</text>
<text x="61.4" y="145.9">M4</text>
<text x="139" y="147.8">H14</text>
<text x="139.1" y="145.3">J16</text>
<text x="250" y="147.8">K3</text>
<text x="250.1" y="145.3">L2</text>
<text x="61.4" y="151">M1</text>
<text x="61.5" y="153.5">N3</text>
<text x="138.9" y="152.9">G11</text>
<text x="138.9" y="150.4">G15</text>
<text x="250" y="150.4">K2</text>
<text x="250" y="152.9">K5</text>
<text x="61.5" y="158.6">N1</text>
<text x="61.5" y="156.1">N2</text>
<text x="61.5" y="161.2">P1</text>
<text x="61.5" y="166.2">P3</text>
<text x="61.5" y="163.7">P4</text>
<text x="61.4" y="168.8">M5</text>
<text x="61.5" y="171.3">N4</text>
<text x="61.5" y="173.9">R2</text>
<text x="61.5" y="176.4">R1</text>
<text x="61.5" y="178.9">R3</text>
<text x="61.6" y="181.5">T2</text>
<text x="61.6" y="184">T4</text>
<text x="61.5" y="189.1">P5</text>
<text x="61.6" y="186.6">T3</text>
</g>
<text font-size="1.8" fill="#0000c2" x="223.4" y="170.3">USER_BTN</text>
</svg>
